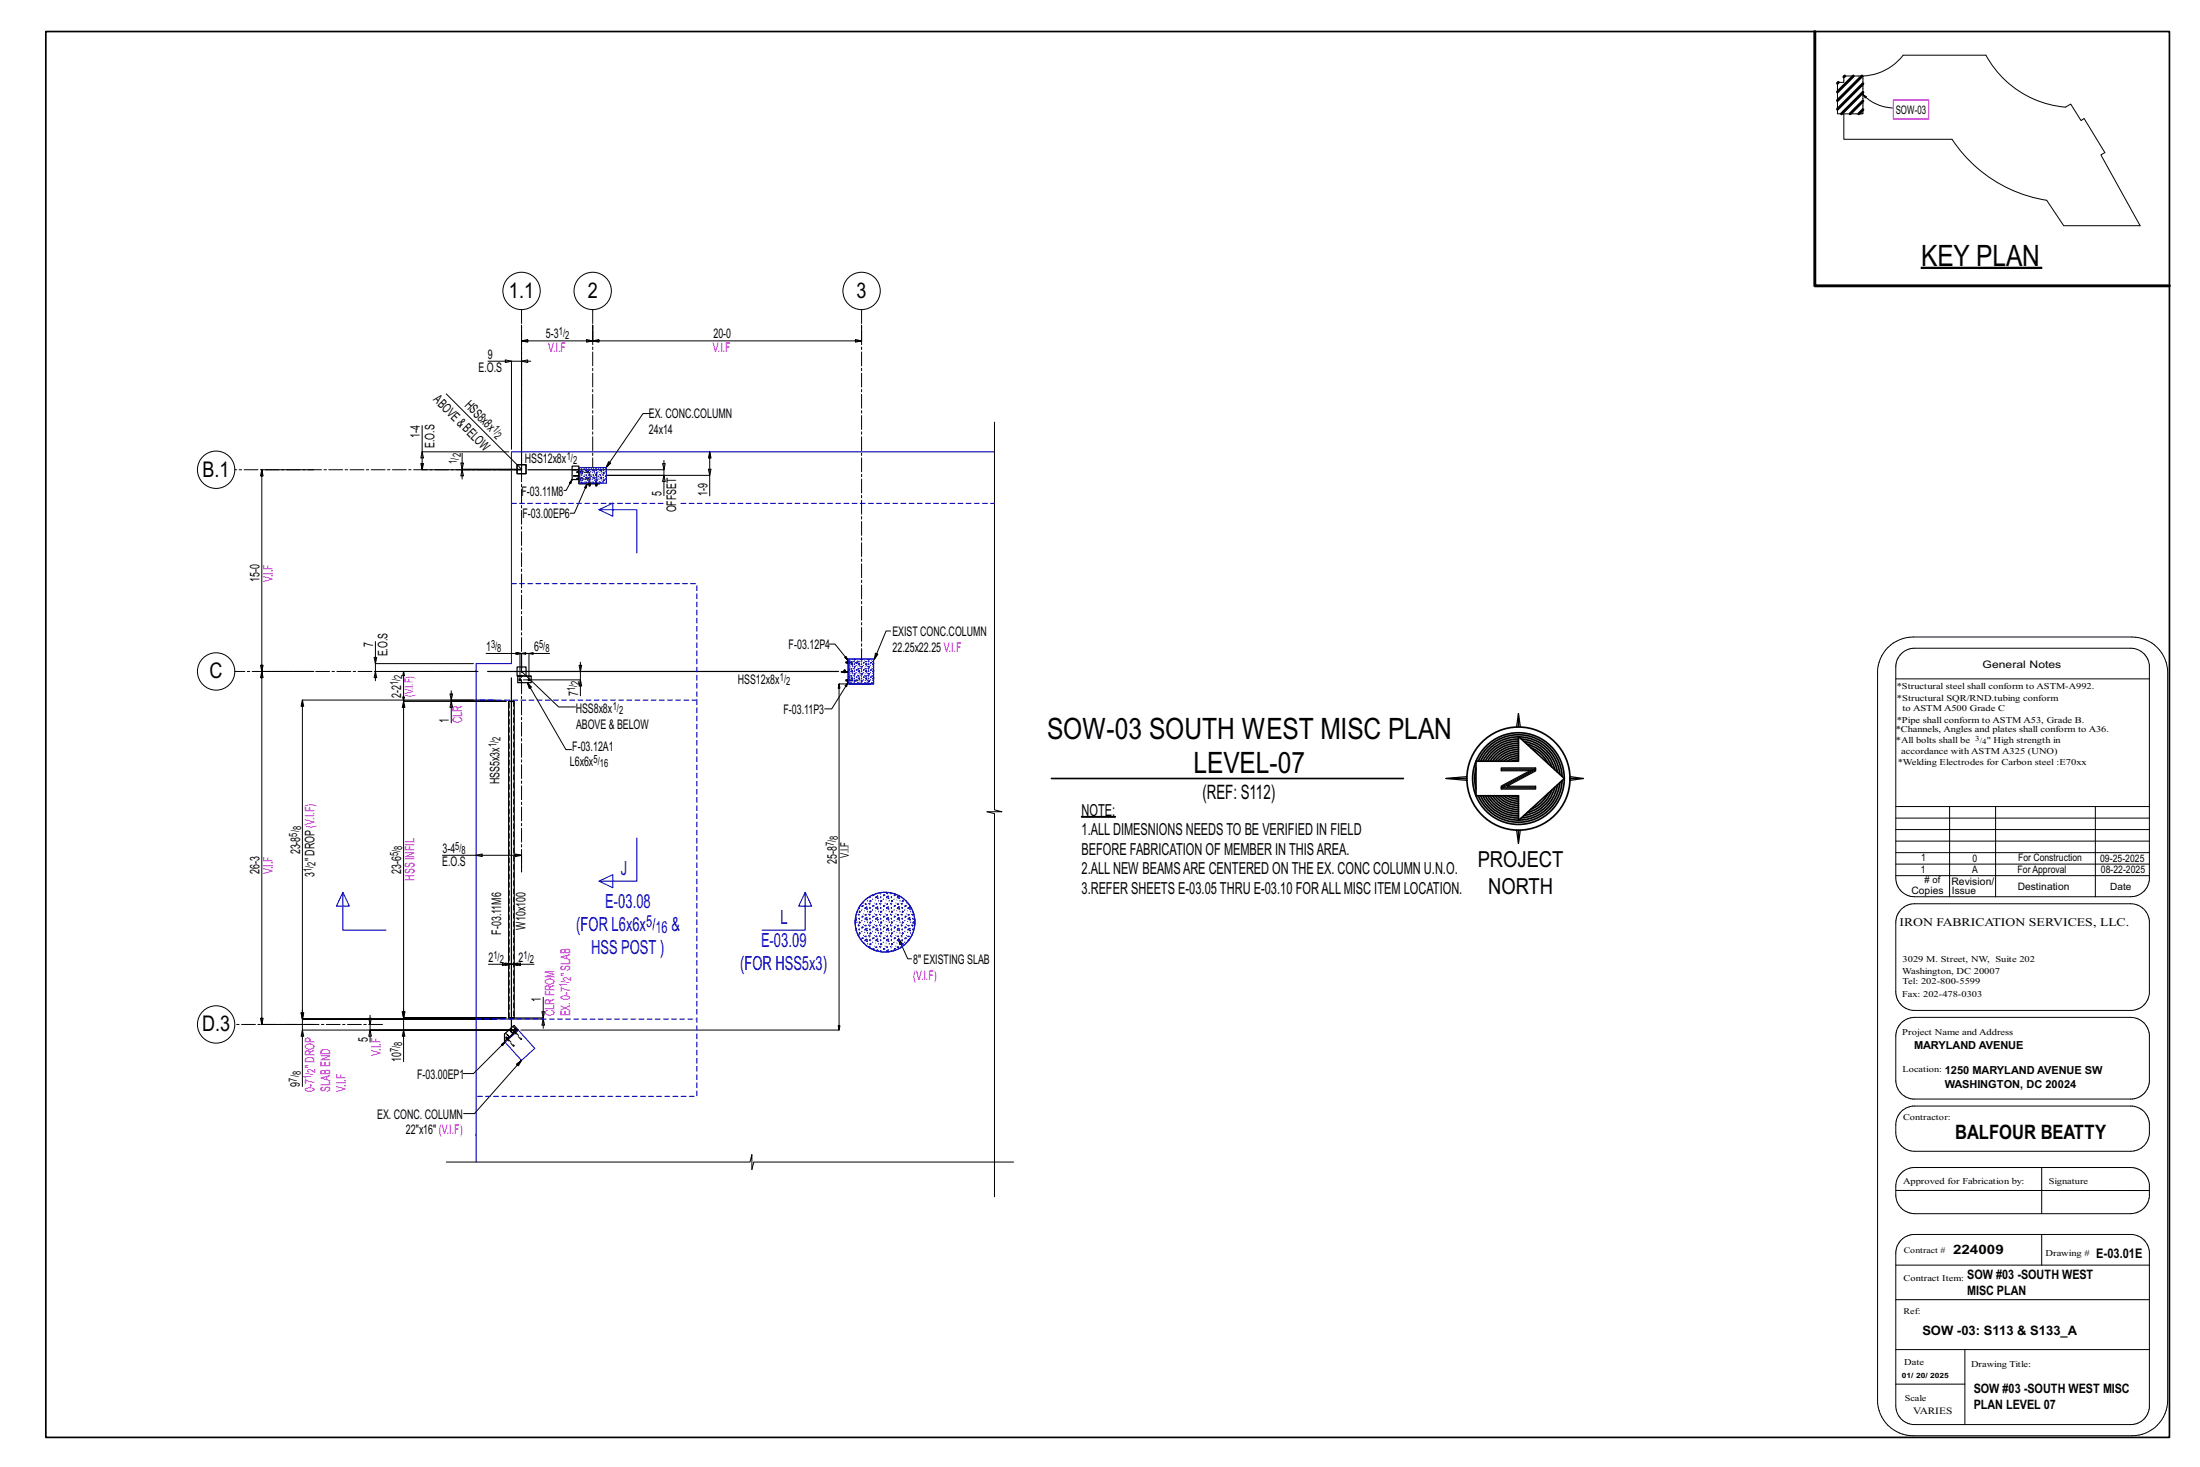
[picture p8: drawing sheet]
<svg xmlns="http://www.w3.org/2000/svg" width="914mm" height="610mm" viewBox="0 0 914 610" stroke-linecap="round" stroke-linejoin="round" font-family="sans-serif">
<path d="M798.5 111.1h50.1v.4h-50.1zM449.5 339.3h14.1v.2h-14.1z" fill="#000" stroke="#000" stroke-width=".5"/>
<g fill="none" stroke="#000" stroke-width=".42">
<path d="M774.2 39.2l1.6 1-.6 .5zM774.2 39.2a18.2 18.2 0 0 0 12.8 5.7M774.3 31.6a22.3 22.3 0 0 0 16.7-8.7h34.4a41.6 41.6 0 0 0 33.1 21.6l2.2-1.3 4.3 6.9 1.2-.9 8.7 14.2-1.7 1 16.3 29.4h-31.7l-7.1-10.6a58 58 0 0 1-39.4-25.3h-44.9v-10.6h-2.7v-13.1h2.7v-2.6h7.9v15.7h-7.9M216.8 135.1v6.5l2.5 .6v-1.1l-2.5 .5h29.5l-2.5 .6v-1.1l2.5 .5v-6.5v6.5l2.6 .6v-1.1l-2.6 .5h111.8l-2.6 .6v-1.1l2.6 .5v-6.5M202.8 150.1h9.8v36.6M210 149.5l2.6 .6-2.6 .5zM212.6 150.1h8M216.8 150.1l2.5-.6v1.1zM216.8 150.1v45.1M175.5 176.9v10.9h36M185.5 163.7l31.3 31.3h-24.7v-6.7M270.5 171.9h-3.2l-15.4 22.4 1-2.5 .9 .7-1.9 1.8"/>
<path d="M413.3 175.4v161.1l3.1 .8h-6.2l3.1 .8v159.2M130.4 195.2h-21.6l-.5 2.6h1.1l-.6-2.6v83.8l-.5-2.5h1.1l-.6 2.5h21.6h-21.6l-.5 2.6h1.1l-.6-2.6v146.7l-.5-2.6h1.1l-.6 2.6h21.6M175.5 187.8l.5 2.5h-1.1zM175.5 187.8v7.4l-.6-2.6h1.1l-.5 2.6h41.3M191.5 192.4h1.1l-.5 2.6zM192.1 195.2l.5 2.6h-1.1zM192.1 195.2h24.7M192.1 195v4.1M237.8 199.3l-1.2 1.3 .7 .4 .5-1.7-2.5 4.5h-.9M240.2 195.2h35.8M275.4 192.6h1.1l-.5 2.6zM276 197.5l.5 2.6h-1.1z"/>
<path d="M276 191.4v6.1M294.4 195h1.1l-.5 2.5zM295 187.8l-.6 2.5h1.1l-.5-2.5v9.7M244 201.1l-1 1.4 .7 .3 .3-1.7-5.3 12.2h-1.7M276 205.9v-8.4h-24.1h43.1v8.6M155.5 273.2h1.1l-.6 2.6zM156 279l.6 2.6h-1.1zM156 266.6v9.2h40.8M156 275.8v7.1M156 279h42.6M197.9 279h-30.2l-.3 1.8h.7l-.4-1.8v12.4l-.3-1.8h.7l-.4 1.8h42.6M202 271.5h14.1v11"/>
<path d="M214.2 271.5h2.6l-1.8-.3v.7l1.8-.4v6.5v-6.5h3.1M214.4 271.2l1.7 .3-1.7 .4zM216.1 271.5h3.3M216.8 271.5l1.7-.3v.7zM219.9 271.5l1.7-.3v.7zM228.4 271.5h-8.5v11M240.7 276.5h1.1l-.6 2.5zM241.2 279h-24.4l15.4 14.8h7M241.2 275.2v7.3M344.7 267.6h2.3l5.5 6.8-1.4-1.2 .6-.4 .8 1.6M350.8 279.3l.3 .2zM350.8 278.9v-.4h.3l.2 .4"/>
<path d="M350.9 278.5h.3M350.9 278.9v.2M351.1 278.9h-.4h.6M351.1 279.3h.3l-.3 .2M351.1 278.5h.3v.4M351.2 278.9v.2M370.2 262.2h-1.9l-4.9 11.8 .5-2.6 1 .5-1.5 2.1M784.7 269.1a15.1 15.1 0 0 1 10.5-4.4h90.9a14.9 14.9 0 0 1 14.9 14.9v302.2a14.9 14.9 0 0 1-14.9 14.8h-90.9a14.7 14.7 0 0 1-14.8-14.8v-302.2a14.7 14.7 0 0 1 4.3-10.5zM790.2 271.6a7.9 7.9 0 0 1 5.6-2.2h89.8a7.8 7.8 0 0 1 7.8 7v88.4a7.7 7.7 0 0 1-7.8 7.8h-89.8a7.8 7.8 0 0 1-7.8-7.8v-87.7a7.6 7.6 0 0 1 2.2-5.5zM187 288.3h1.1l-.5 2.6zM187.6 291.4l.5 2.5h-1.1zM187.6 287.1v4.3"/>
<path d="M187.6 290.9h9.2M206.1 290.9h-80.4l-.6 2.6h1.1l-.5-2.6v132.5l-.6-2.5h1.1l-.5 2.5h80.4h-80.4M216 282.2l.5 .3-.2 .3h-.3zM217.5 282.5h23.7v6.6M219.1 283.6l.8 2.5 1-.6-1.8-1.9 16.1 27.9h2.3M219.7 282.2l.5 .3-.2 .3h-.3zM241.2 282.5l.6 2.6h-1.1zM352.5 283.7l-1.3 1.3 .7 .4 .6-1.7-6.8 10.9h-2.9M362.1 284.2h-13.4l-.3 1.8h.7l-.4-1.8v143.8l-.3-1.7h.7l-.4 1.7h-132.2M788 282.1h105.4M187.6 300.4v-9h22.7h-42.6l-.5 2.5h1.1l-.6-2.5v131.6l-.5-2.6h1.1l-.6 2.6h42.6h-42.6M788 335.2h105.4"/>
<path d="M788 340h105.4M810.3 335.2v37.4M829.4 335.2v37.4M870.9 335.2v37.4M183.9 355.4h32.9l-2.6 .6v-1.1l2.6 .5v6.9M197.9 355.4l2.5-.5v1.1zM788 349.5h105.4M788 359.1h105.4M788 344.7h105.4M788 354.3h105.4M788 363.9h105.4M790.2 377.8a7.9 7.9 0 0 1 5.6-2.2h89.8a7.9 7.9 0 0 1 7.8 7v30.3a7.8 7.8 0 0 1-7.8 7h-89.8a7.8 7.8 0 0 1-7.8-7.8v-28.7a7.8 7.8 0 0 1 2.2-5.6z"/>
<path d="M373.5 390l.5 2.6 1-.5-1.5-2.1 3.8 8.4h1.6M125.7 419.6v8.4M167.7 419.1v8.9M208.7 400.7h3.9l-2.6-.6v1.1l2.6-.5v-.3v.3h1.1M208.8 400.1l2.6 .6-2.6 .5zM211.4 400.4v.3h-8.4M211.4 400.7h5M212.6 400.7l2.5-.6v1.1zM213.7 400.7l2.6-.6v1.1zM213.7 400.4v.3h8.3M225.8 414.4v8.6h-13.3M125.1 420.9h1.1l-.5 2.5z"/>
<path d="M125.7 428l.5 2.6h-1.1zM153.3 423.1h1.1l-.6 2.6zM153.8 428l.6 2.6h-1.1zM153.8 433v-5h60.6h-88.7v23.5M153.8 421.9v6.1M167.2 420.4h1.1l-.6 2.6zM167.7 428l.6 2.6h-1.1zM197.9 423.4h27.9M209.9 433l-1.5 1 .5 .5 1-1.5-13.1 13.1h-4.2M214.4 428h-46.7v13.2M225.2 420.4h1.1l-.5 2.6zM225.8 423.4l.5 2.6h-1.1z"/>
<path d="M225.8 423v4.3M790.2 425a7.9 7.9 0 0 1 5.6-2.2h89.8a7.9 7.9 0 0 1 7.8 7v19.9a7.9 7.9 0 0 1-7.1 7h-91.3a7.9 7.9 0 0 1-7-7.8v-18.3a7.9 7.9 0 0 1 2.2-5.6zM216.8 440.6l-2.2 1.6 .9 .7 1.3-2.3-19.6 22.1h-4.5M790.2 461.9l1.9-1.4 2.9-.9h91.3a7.8 7.8 0 0 1 7.1 7v4.8a7.8 7.8 0 0 1-7.8 7h-89.8a7.8 7.8 0 0 1-7.8-7.8v-3.2a7.9 7.9 0 0 1 2.2-5.5zM185.5 482.9h126.2l.8-3.1v6.2l.8-3.1h108M788 494.7h105.4M790.2 487.4a7.9 7.9 0 0 1 5.6-2.2h89.8a7.8 7.8 0 0 1 7.8 7v4.3a7.8 7.8 0 0 1-7.8 7.8h-89.8a7.9 7.9 0 0 1-7.8-7.8v-3.6a7.6 7.6 0 0 1 2.2-5.5zM848.6 485.2v19.1M790.2 515.3a7.9 7.9 0 0 1 5.6-2.3h89.8a7.8 7.8 0 0 1 7.8 7v65a7.9 7.9 0 0 1-7.8 7h-89.8a7.8 7.8 0 0 1-7.8-7.8v-63.5a7.6 7.6 0 0 1 2.2-5.4zM848.6 513v12.7M788 525.7h105.4M788 540.1h105.4"/>
<path d="M788 560.8h105.4M788 575.2h28.7M816.7 560.8v31.2"/>
<circle cx="216.8" cy="120.9" r="7.8"/>
<circle cx="246.3" cy="120.9" r="7.8"/>
<circle cx="358.1" cy="120.9" r="7.8"/>
<circle cx="89.8" cy="195.2" r="7.8"/>
<circle cx="89.8" cy="279" r="7.8"/>
<circle cx="89.8" cy="425.7" r="7.8"/>
</g>
<g fill="none" stroke="#000" stroke-width=".7">
<path d="M19 13.1h882.7v584.2h-882.7zM613.5 316.4v14.3h17.6v10.3l19.1-17.5M613.5 316.3h17.6v-10.3l19.1 17.5M613.5 319.2l-.6 4.3 .6 4.3M614.4 316.3a18.2 18.2 0 0 1 20-10.7 18.2 18.2 0 0 1 14.9 17M631.1 310.6a12.9 12.9 0 0 0-10.7 5.7M631.1 308.8a14.6 14.6 0 0 0-12.8 7.5M631.1 314.1l-3.4 .6-2.7 1.6M631.1 307.9a15.6 15.6 0 0 0-13.8 8.4M631.1 312.3a11.2 11.2 0 0 0-8.5 4M631.1 315.8l-2.8 .5M631.1 311.4a12.1 12.1 0 0 0-9.7 4.9"/>
<path d="M631.1 314.9l-2.4 .4-2.2 1M631.1 307.1a16.4 16.4 0 0 0-14.7 9.2M631.1 309.7a13.8 13.8 0 0 0-11.8 6.6M631.1 306.2a17.3 17.3 0 0 0-15.7 10.1M631.1 313.2l-3.7 .7-2 1-1.7 1.4M631.3 306.2a17.3 17.3 0 0 1 17 15.6M632.3 307.1a16.4 16.4 0 0 1 15 13.8M633.4 308.1a15.6 15.6 0 0 1 12.8 11.8M634.7 309.3a14.6 14.6 0 0 1 10.3 9.4M636.2 310.7a13.8 13.8 0 0 1 7.3 6.6M437 323.5h146.3M615.4 330.7a17.3 17.3 0 0 0 15.7 10.1"/>
<path d="M616.4 330.7a16.4 16.4 0 0 0 14.7 9.2M617.3 330.7a15.6 15.6 0 0 0 13.8 8.3M618.3 330.7a14.6 14.6 0 0 0 12.8 7.5M619.3 330.7a13.8 13.8 0 0 0 11.8 6.6M620.4 330.7a12.9 12.9 0 0 0 10.7 5.7M621.4 330.7a12.1 12.1 0 0 0 9.7 4.8M622.6 330.7a11.2 11.2 0 0 0 8.5 4M623.7 330.7l3.2 2.2 2 .7 2.2 .2M625 330.7l3.1 1.7 3 .5M626.5 330.7l2.2 1 2.4 .3M628.3 330.7l2.8 .5M643.5 329.7a13.8 13.8 0 0 1-7.3 6.6"/>
<path d="M645 328.3a14.6 14.6 0 0 1-10.3 9.4M646.2 327.1a15.6 15.6 0 0 1-12.8 11.8M647.3 326.1a16.4 16.4 0 0 1-15 13.8M648.3 325.2a17.3 17.3 0 0 1-17 15.6M649.3 324.4a18.2 18.2 0 0 1-14.9 17 18.2 18.2 0 0 1-20-10.7"/>
<circle cx="631.1" cy="323.5" r="21.4"/>
<circle cx="631.1" cy="323.5" r="19.1"/>
</g>
<path d="M754.3 13.1v105.7h147.4M764.1 34.2l-.4 .4M766.7 31.6l-.3 .4M770.3 31.6l-6.6 6.6M773.9 31.6l-10.2 10.2M774.3 38.4l-8.9 8.9M774.3 34.8l-10.6 10.6M774.3 45.6l-1.7 1.7M774.3 42l-5.3 5.3" fill="none" stroke="#000" stroke-width="1.2"/>
<path d="M786.9 41.5h14.7v8h-14.7z" fill="none" stroke="#f0f" stroke-width=".5"/>
<path d="M763.7 34.2h2.7v-2.6h7.9v15.7h-10.6zM240.9 194.3h11.2M252.1 200.8h-11.2M363.7 371.5l-.5 .2" fill="none" stroke="#000" stroke-width=".42" stroke-dasharray="0 1"/>
<g fill="none" stroke="#000" stroke-width=".5">
<path d="M214.9 193.1h3.7v3.7h-3.7zM219.4 195.2h20M237.8 193.7h2.8v5.6h-2.8zM240.6 194.7h.3v6.4h-.3zM240.9 200.8h8.4v.3h-8.1zM244.7 201.4h.7zM244.8 201.1v.3M244.9 201.4v.6h.3v-.6M245.1 201.1v.3M245.4 201.1v.3M245.4 201.4h.1M247.5 201.4h.7z"/>
<path d="M247.6 201.1v.3M247.7 201.4v.6h.3v-.6M247.9 201.1v.3M248.2 201.1v.3M248.2 201.4h.1M202.7 279h145.8M214.9 277.2h3.7v3.7h-3.7zM349.7 279.1l2.8 .2zM352 275.1h-.4v.4h.4M352 275.3v.3h.4M352.4 274.9l.1 .7zM352.4 275h-.4v.3h.4"/>
<path d="M352.5 275.5h.1M352.5 275.1h.1M352.5 274.4h.3v9.3h-.3zM211.4 291.4l2.3 .1zM211.4 291.5h2.3v131.5h-2.3l2.3-.1h-2.3zM212.6 281.7v147.4M215.2 280.9h5.6v2.8h-5.6zM352 282.6h-.4v.3h.4M352 282.7v.3h.4M352.4 282.4l.1 .7zM352.4 282.5h-.4v.2h.4M352.5 282.9h.1"/>
<path d="M352.5 282.6h.1M631.1 299.7v-3.2l.8 5.6M631.1 299.7l.2 2.4M631.1 296.5l-.8 5.6M631.1 299.7l-.1 2.4M624 319.9h14.3l-14.3 7.6M624 319.5h14.3M637.5 319.9l-1.6 .4-11.9 6.3v1.3h14.3v-1.2h-11.9l11.9-6.3v-1.3h-14.3v1.2h11.9M638.2 319.5l-14.2 7.6h14.3M601 323.5l8.7 .8M609.7 323.3l-3.1 .2M609.7 322.7l-8.7 .8 8.7 .2"/>
<path d="M624 327.5h14.3M652.5 322.7l5.6 .8-5.6 .8M652.6 323.3l2.3 .2-2.3 .2M654.9 323.5h3.2M630.3 344.9l.8 5.6M631 344.9l.1 2.4M631.3 344.9l-.2 2.4M631.9 344.9l-.8 5.6v-3.2M209.7 432.8l5.5-5 .2 .2-5.5 5zM210.6 431.4l-.2 .2 .2 .3M210.8 431.3l-.4-.3-.2 .2 .3 .3M210.8 431.8h.1"/>
<path d="M211 431.6h.1M211.1 431.5l-.3-.3-.2 .2 .3 .3M211.1 431.4v.1M211.4 422.9l2.3 .1zM213.7 428.6l.3-.2 .2 .3M213.9 428.5l-.3-.4-.3 .3 .3 .3M213.9 429h.1M213.9 429l1.3-1.2-1.5-1.7-4 3.6v3.1l1.1-1M214 428.9l-.3-.3-.2 .2 .2 .3M214.1 428.8h.1M214.2 428.6l-.4 .5M214.2 428.6l-3.6 3.3 .5-.5"/>
</g>
<g fill="none" stroke="#00f" stroke-width=".45">
<path d="M240.9 194.3h11.2v6.5h-11.2zM240.9 195.3v.1M240.9 198.3h.1M240.9 194.3v6.5M241 198.6l.1 .2zM241 195.7l.1 .2zM241.2 199.6h.1M241.2 196.6h.1M241.2 199.4h.1M241.2 196.4h.1M241.6 197.3h.1M241.6 194.4h.1"/>
<path d="M241.8 197.6h.1M241.8 194.6h.1M241.8 195.5l.1 .2zM241.8 198.5l.1 .1zM242 197.3h.1M242 194.4h.1M242 199.4l-.1 .2zM242 196.4l-.1 .2zM242 196.5l-.1 .3zM242 199.5l-.1 .3zM242.5 199.1h.1M242.5 196.1h.1"/>
<path d="M242.6 199h.1M242.6 196h.1M242.7 194.8l.3 .1-.4 .2zM242.7 197.8l.3 .1-.4 .2zM243.1 197.2h.1M243.4 199.3h.1M243.4 196.3h.1M243.5 197.4l.3-.1zM243.5 194.5l.3 .1zM243.6 195.4l-.1 .3zM243.6 198.4l-.1 .2zM243.8 198.4l.2-.1z"/>
<path d="M243.9 195.2l-.1 .2zM244 198.6l.1 .2zM244 195.7l.1 .2zM244.2 199.6h.1M244.2 196.6h.1M244.2 199.4h.1M244.2 196.4h.1M244.6 197.3h.1M244.6 194.4h.1M244.8 197.6h.1M244.8 194.6h.1M244.8 195.5l.1 .2z"/>
<path d="M244.8 198.5l.1 .1zM245 197.3h.1M245 194.4h.1M245 196.5l-.1 .3zM245 199.5l-.1 .3zM245 199.4l-.1 .2zM245 196.4l-.1 .2zM245.5 199.1h.1M245.5 196.1h.1M245.6 199h.1M245.6 196h.1M245.7 194.8l.3 .1-.4 .2z"/>
<path d="M245.7 197.8l.3 .1-.4 .2zM246.1 197.2h.1M246.4 199.3h.1M246.4 196.3h.1M246.5 197.4l.2-.1zM246.5 194.5l.2 .1zM246.5 195.4v.3zM246.5 198.4v.2zM246.9 195.2l-.2 .2zM246.9 198.2l-.2 .2zM247 198.6l.1 .2zM247 195.7l.1 .2z"/>
<path d="M247.2 199.6h.1M247.2 196.6h.1M247.2 199.4h.1M247.2 196.4h.1M247.6 197.3h.1M247.6 194.4h.1M247.7 197.6h.1M247.7 194.6h.1M247.8 195.5v.2zM247.8 198.5v.1zM247.9 197.3h.1M247.9 194.4h.1"/>
<path d="M247.9 196.5l-.1 .3zM247.9 199.5l-.1 .3zM247.9 199.4l-.1 .2zM247.9 196.4l-.1 .2zM248.5 199.1h.1M248.5 196.1h.1M248.6 199h.1M248.6 196h.1M248.7 194.8l.3 .1-.4 .2zM248.7 197.8l.3 .1-.4 .2zM249.1 197.2h.1M249.3 199.3h.1"/>
<path d="M249.3 196.3h.1M249.4 197.4l.3-.1zM249.4 194.5l.3 .1zM249.5 195.4l-.1 .3zM249.5 198.4l-.1 .2zM249.9 195.2l-.2 .2zM249.9 198.2l-.2 .2zM250 198.6l.1 .2zM250 195.7l.1 .2zM250.2 199.6h.1M250.2 196.6h.1M250.2 199.4h.1"/>
<path d="M250.2 196.4h.1M250.5 194.4h.1M250.5 197.3h.1M250.7 197.6h.1M250.7 194.6h.1M250.7 195.5l.1 .2zM250.7 198.5l.1 .1zM250.9 197.3h.1M250.9 194.4h.1M250.9 199.4l-.1 .2zM250.9 196.4l-.1 .2zM250.9 196.5l-.1 .3z"/>
<path d="M250.9 199.5l-.1 .3zM251.5 199.1h.1M251.5 196.1h.1M251.6 199h.1M251.6 196h.1M251.7 194.8l.2 .1-.3 .2zM251.7 197.8l.2 .1-.3 .2zM252 197.2h.1M252.1 194.3v6.5M413.3 187.8h-200.7v88h-14.7v207.1M241.6 200.3h.1M241.8 200.6h.1"/>
<path d="M242 200.3h.1M243.1 200.1h.1M243.5 200.4l.3-.1zM244.6 200.3h.1M244.8 200.6h.1M245 200.3h.1M246.1 200.1h.1M246.5 200.4l.2-.1zM247.6 200.3h.1M247.7 200.6h.1M247.9 200.3h.1M249 211.8l5.7-2.7v5.4l-5.7-2.7h15.7v18"/>
<path d="M249.1 200.1h.1M249.4 200.4l.3-.1zM250.5 200.3h.1M250.7 200.6h.1M250.9 200.3h.1M252 200.1h.1M352.8 273.8h10.3v10.4h-10.3zM352.8 279.6h.1M352.8 276.6h.1M352.9 279.5h.1M352.9 276.5h.1M353 275.3l.3 .1-.4 .2z"/>
<path d="M353 278.3l.3 .1-.4 .2zM353.4 277.6h.1M353.4 274.6h.1M353.6 279.8h.1M353.6 276.8h.1M353.7 277.9l.3-.1zM353.7 274.9l.3-.1zM353.8 275.9l-.1 .2zM353.8 278.8l-.1 .3zM354.2 275.7l-.2 .2zM354.2 278.7l-.2 .1zM354.3 279.1l-.1 .2z"/>
<path d="M354.3 276.1l-.1 .2zM354.5 277.1h.1M354.5 274.1h.1M354.5 279.9h.1M354.5 276.9h.1M354.5 273.9h.1M354.9 277.8h.1M354.9 274.8h.1M355 278.1h.1M355 275.1h.1M355.1 275.9v.2zM355.1 278.8v.3z"/>
<path d="M355.2 277.8h.1M355.2 274.8h.1M355.2 279.9l-.1 .1zM355.2 276.9l-.1 .2zM355.2 273.9l-.1 .2zM355.2 274l-.1 .3zM355.2 277l-.1 .3zM355.2 280l-.1 .2zM355.8 279.6h.1M355.8 276.6h.1M355.9 279.5h.1M355.9 276.5h.1"/>
<path d="M356 275.3l.3 .1-.4 .2zM356 278.3l.3 .1-.4 .2zM356.3 277.6h.1M356.3 274.6h.1M356.6 279.8h.1M356.6 276.8h.1M356.7 277.9l.3-.1zM356.7 274.9l.3-.1zM356.8 275.9l-.1 .2zM356.8 278.8l-.1 .3zM357.2 278.7l-.2 .1zM357.2 275.7l-.2 .2z"/>
<path d="M357.3 279.1l-.1 .2zM357.3 276.1l-.1 .2zM357.5 277.1h.1M357.5 274.1h.1M357.5 279.9h.1M357.5 276.9h.1M357.5 273.9h.1M357.8 277.8h.1M357.8 274.8h.1M358 278.1h.1M358 275.1h.1M358.1 275.9v.2z"/>
<path d="M358.1 278.8v.3zM358.2 277.8h.1M358.2 274.8h.1M358.2 279.9l-.1 .1zM358.2 276.9l-.1 .2zM358.2 273.9l-.1 .2zM358.2 274l-.1 .3zM358.2 277l-.1 .3zM358.2 280l-.1 .2zM358.8 279.6h.1M358.8 276.6h.1M358.9 279.5h.1"/>
<path d="M358.9 276.5h.1M359 275.3l.2 .1-.3 .2zM359 278.3l.2 .1-.3 .2zM359.3 277.6h.1M359.3 274.6h.1M359.6 279.8h.1M359.6 276.8h.1M359.7 277.9l.3-.1zM359.7 274.9l.3-.1zM359.8 275.9l-.1 .2zM359.8 278.8l-.1 .3zM360 275.9l.3-.1z"/>
<path d="M360 278.8l.3-.1zM360.3 279.1l-.1 .2zM360.3 276.1l-.1 .2zM360.4 277.1h.1M360.4 274.1h.1M360.4 279.9h.1M360.4 276.9h.1M360.4 273.9h.1M360.8 277.8h.1M360.8 274.8h.1M361 278.1h.1M361 275.1h.1"/>
<path d="M361.1 275.9v.2zM361.1 278.8v.3zM361.2 277.8h.1M361.2 274.8h.1M361.2 279.9l-.1 .1zM361.2 276.9l-.1 .2zM361.2 273.9l-.1 .2zM361.2 274l-.1 .3zM361.2 277l-.1 .3zM361.2 280l-.1 .2zM361.7 279.6h.1M361.7 276.6h.1"/>
<path d="M361.8 279.5h.1M361.8 276.5h.1M361.9 275.3l.3 .1-.4 .2zM361.9 278.3l.3 .1-.4 .2zM362.3 277.6h.1M362.3 274.6h.1M362.6 279.8h.1M362.6 276.8h.1M362.7 277.9l.3-.1zM362.7 274.9l.3-.1zM362.8 275.9l-.1 .2zM362.8 278.8l-.1 .3z"/>
<path d="M363.1 275.7v.1M363.1 278.7v.1M352.8 282.6h.1M352.9 282.5h.1M353 281.3l.3 .1-.4 .1zM353.4 283.6h.1M353.4 280.6h.1M353.6 282.7h.1M353.7 283.9l.3-.1zM353.7 280.9l.3-.1zM353.8 281.8l-.1 .3zM354.2 281.6l-.2 .2z"/>
<path d="M354.3 282.1l-.1 .2zM354.5 283h.1M354.5 280h.1M354.5 282.8h.1M354.9 283.8h.1M354.9 280.8h.1M355 284.1h.1M355 281.1h.1M355.1 281.8v.3zM355.2 283.8h.1M355.2 280.8h.1M355.2 282.8l-.1 .2z"/>
<path d="M355.2 282.9l-.1 .3zM355.8 282.6h.1M355.9 282.5h.1M356 281.3l.3 .1-.4 .1zM356.3 283.6h.1M356.3 280.6h.1M356.6 282.7h.1M356.7 283.9l.3-.1zM356.7 280.9l.3-.1zM356.8 281.8l-.1 .3zM357.2 281.6l-.2 .2zM357.3 282.1l-.1 .2z"/>
<path d="M357.5 283h.1M357.5 280h.1M357.5 282.8h.1M357.8 283.8h.1M357.8 280.8h.1M358 284.1h.1M358 281.1h.1M358.1 281.8v.3zM358.2 283.8h.1M358.2 280.8h.1M358.2 282.8l-.1 .2zM358.2 282.9l-.1 .3z"/>
<path d="M358.8 282.6h.1M358.9 282.5h.1M359 281.3l.2 .1-.3 .1zM359.3 283.6h.1M359.3 280.6h.1M359.6 282.7h.1M359.7 280.9l.3-.1zM359.7 283.9l.3-.1zM359.8 281.8l-.1 .3zM360 281.8l.3-.1zM360.3 282.1l-.1 .2zM360.4 283h.1"/>
<path d="M360.4 280h.1M360.4 282.8h.1M360.8 280.8h.1M360.8 283.8h.1M361 284.1h.1M361 281.1h.1M361.1 281.8v.3zM361.2 283.8h.1M361.2 280.8h.1M361.2 282.8l-.1 .2zM361.2 282.9l-.1 .3zM361.7 282.6h.1"/>
<path d="M361.8 282.5h.1M361.9 281.3l.3 .1-.4 .1zM362.3 283.6h.1M362.3 280.6h.1M362.6 282.7h.1M362.7 283.9l.3-.1zM362.7 280.9l.3-.1zM362.8 281.8l-.1 .3zM363.1 281.7v.1M264.7 348.2v18h-15.7l5.7 2.7v-5.4l-5.7 2.7M142.5 370.8l2.7 5.7h-5.4l2.7-5.7v15.7h18M334.7 370.8l-2.7 5.7h5.4l-2.7-5.7v15.7h-18"/>
<path d="M356.7 379.9h.1M357.1 377.1v.4zM357.3 378.6l-.2 .3zM357.3 378.8l.3 .1-.5 .3zM358.1 378.2h.1M358.2 378.1h.1M358.4 376.3l.4 .1-.5 .3zM358.9 379.7h.1M358.9 375.3h.1M359.4 378.5h.1M359.5 375.7l.4-.1v.2zM359.7 377.1l.1 .3-.3 .1z"/>
<path d="M360.2 376.8l-.3 .3zM360.4 377.5l.1 .3h-.3zM360.5 373.2l-.1 .1M360.6 378.9h.1M360.6 374.4h.1M360.6 378.6h.1M360.6 374.2h.1M361.2 375.4h.1M361.2 379.9h.1M361.5 376h.1M361.6 372.6v.4zM361.6 377.1v.4z"/>
<path d="M361.7 375.6h.1M361.8 378.6l-.2 .3zM361.8 374.2l-.2 .2zM361.8 374.3l.2 .1-.4 .3zM361.8 378.8l.2 .1-.4 .3zM362.6 378.2h.1M362.6 373.7h.1M362.7 378.1h.1M362.7 373.6h.1M362.9 376.3l.4 .1-.6 .3zM363 371.8l.3 .1-.6 .3 .1-.3M363.4 379.7h.1"/>
<path d="M363.4 375.3h.1M363.7 371.5a12.4 12.4 0 0 1 16.4 13.6 12.4 12.4 0 0 1-19.8 8 12.4 12.4 0 0 1 2.4-21.2l.5-.2M363.8 378.5h.1M363.8 374h.1M364 375.7l.4-.1v.2zM364.1 372.6l.2 .3-.3 .1zM364.1 377.1l.2 .3-.3 .1zM364.4 372.6l.4-.1zM364.4 377.1l.4-.1zM364.4 371.3h-.1M364.8 377.5l.2 .3h-.3zM364.8 373l.2 .3h-.3z"/>
<path d="M365.1 378.9h.1M365.1 374.4h.1M365.1 378.6h.1M365.1 374.2h.1M365.7 371h.1M365.7 375.4h.1M365.7 379.9h.1M365.9 376h.1M365.9 371.5h.1M366.1 372.6v.4zM366.1 377.1v.4zM366.2 375.6h.1"/>
<path d="M366.2 371.1h.1M366.2 378.6l-.1 .3zM366.2 374.2l-.1 .2zM366.2 374.3l.3 .1-.4 .3zM366.2 378.8l.3 .1-.4 .3zM367.1 378.2h.1M367.1 373.7h.1M367.2 378.1h.1M367.2 373.6h.1M367.3 371.8l.5 .1-.6 .3zM367.3 376.3l.5 .1-.6 .3zM367.9 379.7h.1"/>
<path d="M367.9 375.3h.1M367.9 370.8h.1M368.3 378.5h.1M368.3 374h.1M368.5 375.7l.4-.1v.2zM368.5 371.2l.4-.1v.3zM368.6 372.6l.1 .3-.2 .1zM368.6 377.1l.1 .3-.2 .1zM369.2 372.3l-.3 .3zM369.2 376.8l-.3 .3zM369.3 377.5l.1 .3h-.2zM369.3 373l.1 .3h-.2z"/>
<path d="M369.6 378.9h.1M369.6 374.4h.1M369.6 378.6h.1M369.6 374.2h.1M370.1 371v.1M370.1 375.4h.1M370.1 379.9h.1M370.1 371.1h.2M370.2 371l.1 .1M370.4 376h.1M370.4 371.5h.1M370.6 372.6v.4z"/>
<path d="M370.6 377.1v.4zM370.7 375.6h.1M370.7 378.6l-.1 .3zM370.7 374.2l-.1 .2zM370.7 374.3l.3 .1-.4 .3zM370.7 378.8l.3 .1-.4 .3zM371.5 378.2h.1M371.5 373.7h.1M371.7 378.1h.1M371.7 373.6h.1M371.8 371.8l.4 .1-.5 .3zM371.8 376.3l.4 .1-.5 .3z"/>
<path d="M372.4 379.7h.1M372.4 375.3h.1M372.8 378.5h.1M372.8 374h.1M372.9 375.7l.4-.1v.2zM373.1 377.1l.1 .3-.3 .1zM373.1 372.6l.1 .3-.3 .1zM373.3 372.6l.5-.1zM373.3 377.1l.5-.1zM373.8 377.5l.1 .3h-.3zM373.8 373l.1 .3h-.3zM374 378.9h.1"/>
<path d="M374 374.4h.1M374 378.6h.1M374 374.2h.1M374.6 375.4h.1M374.6 379.9h.1M374.9 376h.1M375 377.1v.4zM375.2 375.6h.1M375.2 378.6l-.2 .3zM375.2 374.2l-.2 .2zM375.2 374.3l.2 .1-.4 .3zM375.2 378.8l.2 .1-.4 .3z"/>
<path d="M376 378.2h.1M376.1 378.1h.1M376.3 376.3l.4 .1-.6 .3zM376.8 379.7h.1M376.8 375.3h.1M377.2 378.5h.1M377.5 377.1l.2 .3-.3 .1zM377.7 375.6l-.3 .1 .4 .1M377.8 377.1l.4-.1zM377.8 375.8h.1M378.2 377.5l.2 .3h-.3zM378.5 378.9h.1"/>
<path d="M378.5 378.6h.1M379.1 379.9h.1M379.5 378.9h.1M379.5 379l.1 .1M355.6 381.5l.3-.1-.3 .1M355.7 385.8v.1M355.9 386.5v.2M355.9 382l.1 .3h-.3zM356.2 383.4h.1M356.2 383.1h.1M356.7 384.5h.1M356.7 388.9l.1 .1"/>
<path d="M357 384.9h.1M357 380.4h.1M357.1 381.6v.4zM357.1 386v.5zM357.3 389h.1M357.3 384.5h.1M357.3 380h.1M357.3 387.6l-.2 .2zM357.3 383.1l-.2 .3zM357.3 383.2l.3 .2-.5 .3zM357.3 387.7l.3 .1-.5 .3zM358.1 387.2h.1"/>
<path d="M358.1 382.7h.1M358.2 387h.1M358.2 382.5h.1M358.4 380.7l.4 .2-.5 .2zM358.4 385.2l.4 .1-.5 .3zM358.4 389.7l.4 .1-.5 .3zM358.9 388.7h.1M358.9 384.2h.1M359.4 391.9h.1M359.4 387.4h.1M359.4 383h.1M359.5 389.1l.4-.1v.2z"/>
<path d="M359.5 384.6l.4-.1v.3zM359.5 380.2l.4-.2v.3zM359.7 386l.1 .3-.3 .2zM359.7 381.6l.1 .2-.3 .2zM359.7 390.5l.1 .3-.3 .1zM360.2 381.3l-.3 .3zM360.2 385.8l-.3 .2zM360.2 390.2l-.3 .3zM360.4 390.9l.1 .3h-.3zM360.4 386.5l.1 .2h-.3zM360.4 382l.1 .3h-.3zM360.6 392.3h.1"/>
<path d="M360.6 387.8h.1M360.6 383.4h.1M360.6 392h.1M360.6 387.6h.1M360.6 383.1h.1M361.2 384.5h.1M361.2 389h.1M361.2 393.4h.1M361.5 393.9h.1M361.5 389.4h.1M361.5 384.9h.1M361.5 380.4h.1"/>
<path d="M361.6 381.6v.4zM361.6 386v.5zM361.6 390.5v.4zM361.7 393.4h.1M361.7 389h.1M361.7 384.5h.1M361.7 380h.1M361.8 392l-.2 .3zM361.8 387.6l-.2 .2zM361.8 383.1l-.2 .3zM361.8 383.2l.2 .2-.4 .3zM361.8 387.7l.2 .1-.4 .3z"/>
<path d="M361.8 392.2l.2 .1-.4 .3zM362.6 391.6h.1M362.6 387.2h.1M362.6 382.7h.1M362.7 391.5h.1M362.7 387h.1M362.7 382.5h.1M362.9 380.7l.4 .2-.6 .2zM362.9 385.2l.4 .1-.6 .3zM362.9 389.7l.4 .1-.6 .3zM362.9 394.1l.4 .2-.6 .3zM363.4 393.2h.1"/>
<path d="M363.4 388.7h.1M363.4 384.2h.1M363.8 391.9h.1M363.8 387.4h.1M363.8 383h.1M364 380.2l.4-.2v.3zM364 393.6l.4-.2v.3zM364 389.1l.4-.1v.2zM364 384.6l.4-.1v.3zM364.1 395.1h.1M364.1 381.6l.2 .2-.3 .2zM364.1 386l.2 .3-.3 .2z"/>
<path d="M364.1 390.5l.2 .3-.3 .1zM364.4 381.6l.4-.2zM364.4 386l.4-.1zM364.4 390.5l.4-.1zM364.4 395l.4-.2zM364.8 390.9l.2 .3h-.3zM364.8 386.5l.2 .2h-.3zM364.8 382l.2 .3h-.3zM365.1 392.3h.1M365.1 387.8h.1M365.1 383.4h.1M365.1 392h.1"/>
<path d="M365.1 387.6h.1M365.1 383.1h.1M365.7 384.4h.1M365.7 389h.1M365.7 393.4h.1M365.9 393.9h.1M365.9 389.4h.1M365.9 384.9h.1M365.9 380.4h.1M366.1 381.6v.4zM366.1 386v.5zM366.1 390.5v.4z"/>
<path d="M366.1 395v.4zM366.2 393.4h.1M366.2 389h.1M366.2 384.5h.1M366.2 380h.1M366.2 392l-.1 .3zM366.2 387.6l-.1 .2zM366.2 383.1l-.1 .3zM366.2 383.2l.3 .2-.4 .3zM366.2 387.7l.3 .1-.4 .3zM366.2 392.2l.3 .1-.4 .3zM367.1 391.6h.1"/>
<path d="M367.1 387.2h.1M367.1 382.7h.1M367.2 391.5h.1M367.2 387h.1M367.2 382.5h.1M367.3 380.7l.5 .2-.6 .2zM367.3 385.2l.5 .1-.6 .3zM367.3 389.7l.5 .1-.6 .3zM367.3 394.1l.5 .2-.6 .3zM367.9 393.2h.1M367.9 388.7h.1M367.9 384.2h.1"/>
<path d="M368.3 391.9h.1M368.3 387.4h.1M368.3 383h.1M368.5 393.6l.4-.2v.3zM368.5 389.1l.4-.1v.2zM368.5 384.6l.4-.1v.3zM368.5 380.2l.4-.2v.3zM368.6 381.6l.1 .2-.2 .2zM368.6 390.5l.1 .3-.2 .1zM368.6 395l.1 .3-.2 .1zM368.6 386l.1 .3-.2 .2zM368.9 395l.4-.2z"/>
<path d="M369.2 381.3l-.3 .3zM369.2 385.8l-.3 .2zM369.2 390.2l-.3 .3zM369.3 390.9l.1 .3h-.2zM369.3 386.5l.1 .2h-.2zM369.3 382l.1 .3h-.2zM369.4 395.5l-.2 .1M369.6 392.3h.1M369.6 387.8h.1M369.6 383.4h.1M369.6 392h.1M369.6 387.6h.1"/>
<path d="M369.6 383.1h.1M370.1 393.4h.1M370.1 384.4h.1M370.1 388.8h.1M370.4 393.9h.1M370.4 389.4h.1M370.4 384.9h.1M370.4 380.4h.1M370.6 381.6v.4zM370.6 386v.5zM370.6 390.5v.4zM370.6 395l-.1 .3z"/>
<path d="M370.7 393.4h.1M370.7 389h.1M370.7 384.5h.1M370.7 380h.1M370.7 392l-.1 .3zM370.7 387.6l-.1 .2zM370.7 383.1l-.1 .3zM370.7 383.2l.3 .2-.4 .3zM370.7 387.7l.3 .1-.4 .3zM370.7 392.2l.3 .1-.4 .3zM371.5 391.6h.1M371.5 387.2h.1"/>
<path d="M371.5 382.7h.1M371.7 391.5h.1M371.7 387h.1M371.7 382.5h.1M371.8 380.7l.4 .2-.5 .2zM371.8 385.2l.4 .1-.5 .3zM371.8 389.7l.4 .1-.5 .3zM371.8 394.1l.4 .2-.5 .3zM372.4 393.2h.1M372.4 388.7h.1M372.4 384.2h.1M372.8 391.9h.1"/>
<path d="M372.8 387.4h.1M372.8 383h.1M372.9 389.1l.4-.1v.2zM372.9 384.6l.4-.1v.3zM372.9 380.2l.4-.2v.3zM372.9 393.6l.4-.2v.3zM373.1 381.6l.1 .2-.3 .2zM373.1 390.5l.1 .3-.3 .1zM373.1 386l.1 .3-.3 .2zM373.3 381.6l.5-.2zM373.3 386l.5-.1zM373.3 390.5l.5-.1z"/>
<path d="M373.8 390.9l.1 .3h-.3zM373.8 386.5l.1 .2h-.3zM373.8 382l.1 .3h-.3zM374 392.3h.1M374 387.8h.1M374 383.4h.1M374 392h.1M374 387.6h.1M374 383.1h.1M374.6 384.4h.1M374.6 388.8h.1M374.6 393.3h.1"/>
<path d="M374.9 389.4h.1M374.9 384.9h.1M374.9 380.4h.1M375 381.6v.4zM375 386v.5zM375 390.5v.4zM375.2 389h.1M375.2 384.5h.1M375.2 380h.1M375.2 392l-.2 .3zM375.2 387.6l-.2 .2zM375.2 383.1l-.2 .3z"/>
<path d="M375.2 383.2l.2 .2-.4 .3zM375.2 387.7l.2 .1-.4 .3zM375.2 392.2l.2 .1-.4 .3zM376 391.6h.1M376 387.2h.1M376 382.7h.1M376.1 391.5h.1M376.1 387h.1M376.1 382.5h.1M376.3 380.7l.4 .2-.6 .2zM376.3 385.2l.4 .1-.6 .3zM376.3 389.7l.4 .1-.6 .3z"/>
<path d="M376.8 388.7h.1M376.8 384.2h.1M377.2 387.4h.1M377.2 383h.1M377.4 389.1l.4-.1v.2zM377.4 384.6l.4-.1v.3zM377.4 380.2l.4-.2v.3zM377.5 386l.2 .3-.3 .2zM377.5 381.6l.2 .2-.3 .2zM377.5 390.5l.2 .3-.3 .1zM377.8 381.6l.4-.2zM377.8 386l.4-.1z"/>
<path d="M378.1 390.2l-.2 .3M378.2 386.5l.2 .2h-.3zM378.2 382l.2 .3h-.3zM378.5 387.8h.1M378.5 383.4h.1M378.5 387.6h.1M378.5 383.1h.1M379.1 384.4h.1M379.3 384.9h.1M379.3 380.4h.1M379.5 381.6v.4zM379.5 386v.5z"/>
<path d="M379.6 384.5h.1M379.6 380h.1M379.6 383.1l-.1 .3zM379.6 383.2l.3 .2-.4 .3zM209.9 433l5.5-5 6.9 7.6-5.6 5z"/>
<circle cx="367.8" cy="383.2" r="12.4"/>
</g>
<g fill="none" stroke="#000" stroke-width=".42" stroke-dasharray="2 1.4">
<path d="M237.8 197.6h2.6v.3h-2.6zM237.8 195.1h2.6v.2h-2.6zM239.7 196.3v-.3h.6M239.7 199.1v-.3h.6M240.2 196.5l.1-.7M240.2 196.1h.4M240.2 196h.5M240.2 199.3l.1-.7M240.2 198.9h.4M240.2 198.8h.5M240.3 196h4.3M240.3 195.8v.7"/>
<path d="M240.3 195.8h.4v.3M240.3 196.5h-.1M240.3 196.3h-.1M240.3 198.8h4.3M240.3 198.6v.7M240.3 198.6h.4v.3M240.3 199.3h-.1M240.3 199.1h-.1M240.4 197.6l.2 .3M240.4 195.1l.2 .2M240.6 196.1l.3-.1M240.6 196l.3 .1"/>
<path d="M240.6 196.1h.3M240.6 198.9l.3-.1M240.6 198.8h.3M240.6 198.8l.3 .1M240.6 197.9h-.2M240.6 195.3h-.2M240.6 196.3h-.9M240.6 199.1h-.9M240.6 196.1l.3 .1zM240.6 198.9l.3 .1zM240.7 196.1v.3h-.4M240.7 196.3h-.4"/>
<path d="M240.7 196.3h-.5M240.7 196.2h-.5M240.7 198.9v.3h-.4M240.7 199.1h-.4M240.7 199.1h-.5M240.7 199h-.5M240.9 196.3l-.3-.1M240.9 196.3h-.3M240.9 199.1l-.3-.1M240.9 199.1h-.3M240.9 196.2v.1M240.9 196.3h.1"/>
<path d="M240.9 199v.1M240.9 199.1h.1M244.6 196v.3h-4M244.6 198.8v.3h-4M244.9 197.1h.3v3.9M247.7 197.1h.3v3.9M244.8 201.1l.3-.1M244.9 201.1v-.3M244.9 201.4v-.4M244.9 201v-3.9M245 201.4v-.4M245 200.8l.1 .3z"/>
<path d="M245 201.1v-.3M245.1 201l.3 .1M245.1 201.4h.1M245.1 200.8l.2 .3M245.1 200.8v.3M245.2 201v.4M245.2 200.8v.3M245.3 201.4h.1M245.3 201v.4M245.3 200.8v.3M245.3 201.1h-.2M247.6 201.1l.3-.1"/>
<path d="M247.7 201.1v-.3M247.7 201.4v-.4M247.7 201v-3.9M247.8 201.4v-.4M247.8 200.8l.1 .3zM247.8 201.1v-.3M247.9 201l.3 .1M247.9 201.4h.1M247.9 200.8l.2 .3M247.9 200.8v.3M248 201v.4M248 200.8v.3"/>
<path d="M248 201.4h.1M248.1 200.8v.3M248.1 201.1h-.2M350.8 278.9h.3M350.8 279.3v-.2M350.9 279.3v-.2M350.9 278.9h.3M350.9 278.5l.5 .4M351 279.3v-.2M351.1 279.5l-.2-.4M351.1 279.3l.1-.2M351.1 278.5h.1"/>
<path d="M351.1 279.1l.2 .2M351.1 279.3h.1M351.2 279.3h-.1M351.2 279.1v.2M351.2 279.3h.1M351.3 279.3h-.1M351.3 279.1v.2M351.3 279.3h.1M352 275.1h.5M352 275.2h.5M352.4 275.3h.1M352.5 275.2l.3 .1z"/>
<path d="M352.5 275.2v-.1M352.5 275.1h.1M352.5 275.5v-.1M352.5 275.5h-.5M352.5 275.4h-.5M352.5 275.1h.3M352.5 275.5h.1M352.5 275.1h4v.4h-4M352.5 275.1l.3 .1M352.8 275.3l-.3 .2M352.8 275.5h-.3M352.8 275.4l-.3-.1"/>
<path d="M213.5 291.5v131.4M215.2 281h5.6M352 282.6h.5M352 282.7h.5M352.4 282.7h.1M352.5 282.7h.3zM352.5 282.7v-.1M352.5 282.6v-.1M352.5 282.5h.1M352.5 282.9v-.1M352.5 282.9h-.5M352.5 282.8h-.5"/>
<path d="M352.5 282.5l.3 .1M352.5 282.5h.3M352.5 282.9h.1M352.5 282.6h4v.3h-4M352.5 282.6l.3 .1M352.8 282.7l-.3 .2M352.8 282.9h-.3M352.8 282.8l-.3-.1M210.1 429.3l1.6 1.4zM210.7 431.3l.3 .4M210.7 431.9l.1-.1M210.7 430l.2-.1"/>
<path d="M210.7 431.3l.3 .3M210.7 431.8h.1M210.8 431.3l.2 .3M210.8 431.8l-.3-.3M210.8 431.8h.1M210.8 431.8l-.2-.3M210.8 431.8l.3 .1-.3-.1M210.9 431.7h.1M210.9 431.7l.2 .2M210.9 432.1l-.1-.3M211 431.7l.2 .2M211 432l-.2-.2"/>
<path d="M211 431.6h.1M211 431.6l2.7 3M211 432l-.3-.1M211.1 431.6l.1 .2M211.6 422.9v-131.4M211.6 427.9l.2-.1 1.4 1.5-.2 .2zM211.7 430.7v.3M211.7 431l-.2-.2M212.3 428.6l.1-.1M213.2 426.5l1.5 1.5zM213.2 429.7l-.2-.2M213.2 429.3v.4"/>
<path d="M213.7 434.6l-.2 .2-2.7-3M213.8 428.5l.3 .3M213.8 427.2l.1-.1M213.9 429.1v-.1M213.9 428.5l.2 .3M213.9 429h.1M213.9 429l-.3-.3M213.9 428.5l.3 .3M213.9 429l-.2-.3M214 429l.2 .1-.2-.1M214 428.9l.2 .2M214 428.9h.1"/>
<path d="M214.1 429.3l-.2-.3M214.1 428.9l.2 .2M214.1 429.2l-.2-.2M214.1 428.8h.1M214.1 428.8l2.7 3M214.1 429.2l-.2-.1M214.2 428.8h.1M214.2 428.8l.1 .2M214.2 428.8l.2 .2M214.7 428l.1 .2M214.8 428.2l-.2-.1M216.8 431.8l-.2 .2-2.7-3"/>
<circle cx="216.1" cy="282.5" r=".18"/>
<circle cx="216.1" cy="282.5" r=".22"/>
<circle cx="216.1" cy="282.5" r=".35"/>
<circle cx="219.9" cy="282.5" r=".18"/>
<circle cx="219.9" cy="282.5" r=".22"/>
<circle cx="219.9" cy="282.5" r=".35"/>
</g>
<path d="M212.6 209.2h63.9M283 209.2h130.3M212.6 242.5h77.1v213.1h-91.8M289.7 290.9h-91.8M197.9 423.4h91.8" fill="none" stroke="#00f" stroke-width=".45" stroke-dasharray="2 1.4"/>
<path d="M216.8 128.7v66.5h-119.2M246.3 128.7v65.6M358.1 128.7v145.1M216.8 141.6v220.7M198.6 279h-101M159 425.7h-61.4" fill="none" stroke="#000" stroke-width=".42" stroke-dasharray="5.8 1 1 1"/>
<g font-size="12.2">
<text x="798.5" y="110.4">KEY PLAN</text>
<text x="435.2" y="306.9">SOW-03 SOUTH WEST MISC PLAN</text>
<text x="496.1" y="321.4">LEVEL-07</text>
</g>
<g font-size="9.2">
<text x="614.2" y="360.4">PROJECT</text>
<text x="618.5" y="371.3">NORTH</text>
</g>
<g font-size="9">
<text x="211.6" y="123.8">1.1</text>
<text x="244.3" y="123.8">2</text>
<text x="356" y="123.8">3</text>
<text x="84.2" y="198.1">B.1</text>
<text x="87.1" y="281.9">C</text>
<text x="84" y="428.6">D.3</text>
</g>
<g font-size="8.3">
<text x="499.8" y="332.1">(REF: S112)</text>
<text x="812.7" y="473.4">BALFOUR BEATTY</text>
</g>
<g font-size="8.1" fill="#00f">
<text x="258.1" y="363.7">J</text>
<text x="251.6" y="377.4">E-03.08</text>
<text x="239.5" y="386.9">(FOR L6x6x</text>
<text x="279.1" y="386.9">&amp;</text>
<text x="324.4" y="384.1">L</text>
<text x="316.3" y="393.6">E-03.09</text>
<text x="245.7" y="396.5">HSS POST )</text>
<text x="307.6" y="403.1">(FOR HSS5x3)</text>
</g>
<g font-size="6.9">
<text x="449.5" y="338.9">NOTE:</text>
<text x="449.5" y="347.1">1.ALLDIMESNIONS NEEDSTO BE VERIFIED IN FIELD</text>
<text x="449.5" y="355.2">BEFORE FABRICATION OF MEMBER IN THISAREA.</text>
<text x="449.5" y="363.4">2.ALLNEW BEAMSARE CENTERED ON THE EX. CONC COLUMN U.N.O.</text>
<text x="449.5" y="371.5">3.REFER SHEETS E-03.05 THRU E-03.10 FORALLMISC ITEM LOCATION.</text>
</g>
<g font-size="6.9" fill="#00f">
<text x="268.6" y="385.1">5/</text>
<text x="272.4" y="387.5">16</text>
</g>
<g font-size="5.5">
<text x="226.9" y="140.7">5-3</text>
<text x="296.5" y="140.7">20-0</text>
<text x="202.8" y="149.1">9</text>
<text x="198.9" y="154.6">E.O.S</text>
<text x="179.9" y="166.4" transform="rotate(45 179.9 166.4)">ABOVE&amp;BELOW</text>
<text x="192.9" y="168.7" transform="rotate(45 192.9 168.7)">HS 8x8x</text>
<text x="269.7" y="173.7">EX. CONC.COLUMN</text>
<text x="174.5" y="182.2" transform="rotate(-90 174.5 182.2)">1-4</text>
<text x="269.7" y="180.2">24x14</text>
<text x="180.6" y="186.2" transform="rotate(-90 180.6 186.2)">E.O.S</text>
<text x="218.1" y="192.3">HSS12x8x</text>
<text x="216.7" y="206.1">F-03.11M8</text>
<text x="275" y="205.9" transform="rotate(-90 275 205.9)">5</text>
<text x="294" y="206.1" transform="rotate(-90 294 206.1)">1-9</text>
<text x="217.2" y="215.3">F-03.00EP6</text>
<text x="281.1" y="212.9" transform="rotate(-90 281.1 212.9)">OFFSET</text>
<text x="107.8" y="241.7" transform="rotate(-90 107.8 241.7)">15-0</text>
<text x="155" y="268.7" transform="rotate(-90 155 268.7)">7</text>
<text x="327.8" y="269.7">F-03.12P4</text>
<text x="370.9" y="264.4">EXIST CONC.COLUMN</text>
<text x="161.1" y="272.8" transform="rotate(-90 161.1 272.8)">E.O.S</text>
<text x="202" y="270.6">1</text>
<text x="222" y="270.6">6</text>
<text x="370.9" y="270.9">22.25x22.25 V.I.F</text>
<text x="306.7" y="284.1">HSS12x8x</text>
<text x="166.7" y="290" transform="rotate(-90 166.7 290)">2-2</text>
<text x="240.2" y="289.1" transform="rotate(-90 240.2 289.1)">7</text>
<text x="239.3" y="296.3">HSS8x8x</text>
<text x="325.6" y="296.9">F-03.11P3</text>
<text x="186.6" y="300.4" transform="rotate(-90 186.6 300.4)">1</text>
<text x="239.4" y="302.8">ABOVE &amp; BELOW</text>
<text x="237.8" y="311.9">F-03.12A1</text>
<text x="236.9" y="318.2">L6x6x</text>
<text x="207.6" y="325.8" transform="rotate(-90 207.6 325.8)">HSS5x3x</text>
<text x="124.7" y="355" transform="rotate(-90 124.7 355)">23-8</text>
<text x="130.8" y="357.9" transform="rotate(-90 130.8 357.9)">&quot; DROP (V.I.F)</text>
<text x="183.8" y="359.9">E.O.S</text>
<text x="183.9" y="354.4">3-4</text>
<text x="347.8" y="358.9" transform="rotate(-90 347.8 358.9)">25-8</text>
<text x="107.8" y="363.1" transform="rotate(-90 107.8 363.1)">26-3</text>
<text x="130.8" y="364.3" transform="rotate(-90 130.8 364.3)">3</text>
<text x="166.7" y="363" transform="rotate(-90 166.7 363)">23-6</text>
<text x="208.3" y="388.4" transform="rotate(-90 208.3 388.4)">F-03.11M6</text>
<text x="218.4" y="386.5" transform="rotate(-90 218.4 386.5)">W10x100</text>
<text x="203" y="399.7">2</text>
<text x="215.6" y="399.7">2</text>
<text x="379.5" y="400.5">8&quot; EXISTING SLAB</text>
<text x="224.7" y="416.5" transform="rotate(-90 224.7 416.5)">1</text>
<text x="152.8" y="433" transform="rotate(-90 152.8 433)">5</text>
<text x="166.7" y="441.2" transform="rotate(-90 166.7 441.2)">10</text>
<text x="173.3" y="448.2">F-03.00EP1</text>
<text x="124.6" y="451.5" transform="rotate(-90 124.6 451.5)">9</text>
<text x="156.8" y="464.9">EX. CONC. COLUMN</text>
<text x="168.7" y="471.4">22&quot;x16&quot; (V.I.F)</text>
<text x="871.3" y="522.9">E-03.01E</text>
</g>
<g font-size="5.5" fill="#f0f">
<text x="227.9" y="146.2">V.I.F</text>
<text x="296.3" y="146.2">V.I.F</text>
<text x="113.4" y="241.9" transform="rotate(-90 113.4 241.9)">V.I.F</text>
<text x="192.1" y="300.4" transform="rotate(-90 192.1 300.4)">CLR</text>
<text x="113.4" y="363.3" transform="rotate(-90 113.4 363.3)">V.I.F</text>
<text x="172.3" y="365.9" transform="rotate(-90 172.3 365.9)">HSS INFIL</text>
<text x="237" y="405.7" transform="rotate(-90 237 405.7)">&quot; SLAB</text>
<text x="379.5" y="407">(V.I.F)</text>
<text x="230.5" y="422.4" transform="rotate(-90 230.5 422.4)">CLR FROM</text>
<text x="237" y="422.4" transform="rotate(-90 237 422.4)">EX. 0-7</text>
<text x="130.8" y="444" transform="rotate(-90 130.8 444)">&quot; DROP</text>
<text x="158.4" y="438.8" transform="rotate(-90 158.4 438.8)">V.I.F</text>
<text x="130.8" y="453.7" transform="rotate(-90 130.8 453.7)">0-7</text>
<text x="137.3" y="453.7" transform="rotate(-90 137.3 453.7)">SLAB END</text>
<text x="143.8" y="453.7" transform="rotate(-90 143.8 453.7)">V.I.F</text>
</g>
<g font-size="5.4">
<text x="811.7" y="521.2">224009</text>
<text x="817.7" y="531.5">SOW #03 -SOUTH WEST</text>
<text x="817.7" y="538">MISC PLAN</text>
<text x="799" y="554.6">SOW -03: S113 &amp; S133_A</text>
<text x="820.4" y="578.9">SOW #03 -SOUTH WEST MISC</text>
<text x="820.4" y="585.5">PLAN LEVEL 07</text>
</g>
<g font-size="4.9">
<text x="788" y="47.5">SOW-03</text>
<text x="352.8" y="356.5" transform="rotate(-90 352.8 356.5)">V.I.F</text>
<text x="789.5" y="384.8">IRON FABRICATION SERVICES, LLC.</text>
</g>
<text font-size="4.9" fill="#f0f" x="171.8" y="289.7" transform="rotate(-90 171.8 289.7)">(V.I.F)</text>
<g font-size="4.7">
<text x="232.3" y="139.4">1/</text>
<text x="234.9" y="141.1">2</text>
<text x="204.6" y="178.7" transform="rotate(45 204.6 178.7)">1/</text>
<text x="205.3" y="181.7" transform="rotate(45 205.3 181.7)">2</text>
<text x="191.5" y="190.1" transform="rotate(-90 191.5 190.1)">2</text>
<text x="235.6" y="191">1/</text>
<text x="189.8" y="192.7" transform="rotate(-90 189.8 192.7)">1/</text>
<text x="238.2" y="192.7">2</text>
<text x="204.1" y="269.3">3/</text>
<text x="224.1" y="269.3">5/</text>
<text x="206.7" y="271">8</text>
<text x="226.7" y="271">8</text>
<text x="165.5" y="284.7" transform="rotate(-90 165.5 284.7)">1/</text>
<text x="167.2" y="282" transform="rotate(-90 167.2 282)">2</text>
<text x="239" y="287.1" transform="rotate(-90 239 287.1)">1/</text>
<text x="240.7" y="284.5" transform="rotate(-90 240.7 284.5)">2</text>
<text x="324.1" y="282.9">1/</text>
<text x="326.8" y="284.5">2</text>
<text x="254.7" y="295">1/</text>
<text x="257.3" y="296.7">2</text>
<text x="206.4" y="310.5" transform="rotate(-90 206.4 310.5)">1/</text>
<text x="208" y="307.8" transform="rotate(-90 208 307.8)">2</text>
<text x="246.7" y="317">5/</text>
<text x="249.3" y="318.6">16</text>
<text x="123.5" y="347.7" transform="rotate(-90 123.5 347.7)">5/</text>
<text x="125.1" y="345.1" transform="rotate(-90 125.1 345.1)">8</text>
<text x="167.2" y="353" transform="rotate(-90 167.2 353)">8</text>
<text x="189.2" y="353.2">5/</text>
<text x="346.5" y="351.5" transform="rotate(-90 346.5 351.5)">7/</text>
<text x="348.2" y="348.9" transform="rotate(-90 348.2 348.9)">8</text>
<text x="131.2" y="359.7" transform="rotate(-90 131.2 359.7)">2</text>
<text x="165.5" y="355.6" transform="rotate(-90 165.5 355.6)">5/</text>
<text x="191.8" y="354.8">8</text>
<text x="129.5" y="362.3" transform="rotate(-90 129.5 362.3)">1/</text>
<text x="205.1" y="398.5">1/</text>
<text x="207.7" y="400.1">2</text>
<text x="217.6" y="398.5">1/</text>
<text x="220.2" y="400.1">2</text>
<text x="165.5" y="437.1" transform="rotate(-90 165.5 437.1)">7/</text>
<text x="167.2" y="434.5" transform="rotate(-90 167.2 434.5)">8</text>
<text x="123.4" y="449.5" transform="rotate(-90 123.4 449.5)">7/</text>
<text x="125" y="446.8" transform="rotate(-90 125 446.8)">8</text>
</g>
<g font-size="4.7" fill="#f0f">
<text x="237.5" y="407.5" transform="rotate(-90 237.5 407.5)">2</text>
<text x="235.8" y="410.1" transform="rotate(-90 235.8 410.1)">1/</text>
<text x="129.5" y="448.4" transform="rotate(-90 129.5 448.4)">1/</text>
<text x="131.2" y="445.7" transform="rotate(-90 131.2 445.7)">2</text>
</g>
<g font-size="4.6">
<text x="795.6" y="436">MARYLAND AVENUE</text>
<text x="808.3" y="446.4">1250 MARYLAND AVENUE SW</text>
<text x="808.3" y="452">WASHINGTON, DC 20024</text>
</g>
<g font-size="4.3">
<text x="824.1" y="277.6">General Notes</text>
<text x="798.5" y="357.9">1</text>
<text x="819.9" y="358">0</text>
<text x="838.8" y="358">For Construction</text>
<text x="872.9" y="358.3">09-25-2025</text>
<text x="798.4" y="362.6">1</text>
<text x="819.8" y="362.6">A</text>
<text x="838.6" y="362.6">For Approval</text>
<text x="873.2" y="362.9">08-22-2025</text>
<text x="794.5" y="371.5">Copies</text>
<text x="811.1" y="367.7">Revision/</text>
<text x="838.6" y="369.7">Destination</text>
</g>
<g font-size="4.2">
<text x="811.3" y="371.4">Issue</text>
<text x="877.1" y="369.8">Date</text>
</g>
<text font-size="4" x="795.1" y="587.5">VARIES</text>
<text font-size="3.9" x="799.9" y="367.1"># of</text>
<g font-size="3.7">
<text x="788.4" y="286.2">*Structural steel shall conform to ASTM-A992.</text>
<text x="788.4" y="291.2">*Structural SQR/RND.tubing conform</text>
<text x="790.7" y="295.5">to ASTM A500 Grade C</text>
<text x="787.9" y="304.1">*Channels, Angles and plates shall conform to A36.</text>
<text x="788.4" y="300.2">*Pipe shall conform to ASTM A53, Grade B.</text>
<text x="788" y="308.9">*All bolts shall be</text>
<text x="825.7" y="308.9">&quot; High strength in</text>
<text x="790.2" y="313.2">accordance with ASTM A325 (UNO)</text>
<text x="788.8" y="318">*Welding Electrodes for Carbon steel :E70xx</text>
<text x="790.8" y="399.9">3029 M. Street, NW, Suite 202</text>
<text x="790.7" y="404.6">Washington, DC 20007</text>
<text x="790.7" y="409">Tel: 202-800-5599</text>
<text x="790.7" y="414.2">Fax: 202-478-0303</text>
<text x="790.7" y="430">Project Name and Address</text>
<text x="790.8" y="445.6">Location:</text>
<text x="791" y="465.3">Contractor:</text>
<text x="791" y="491.9">Approved for Fabrication by:</text>
<text x="851.5" y="492">Signature</text>
<text x="850.2" y="522">Drawing #</text>
<text x="791.2" y="532.3">Contract Item:</text>
<text x="791.5" y="567.4">Date</text>
<text x="819.3" y="568.1">Drawing Title:</text>
<text x="791.7" y="582.1">Scale</text>
</g>
<text font-size="3.6" x="791.2" y="545.9">Ref:</text>
<text font-size="3.5" x="791.3" y="520.8">Contract #</text>
<g font-size="3.2">
<text x="821" y="308">3/</text>
<text x="823.9" y="309.1">4</text>
</g>
<text font-size="3" x="790.5" y="572.4">01/ 20/ 2025</text>
</svg>
